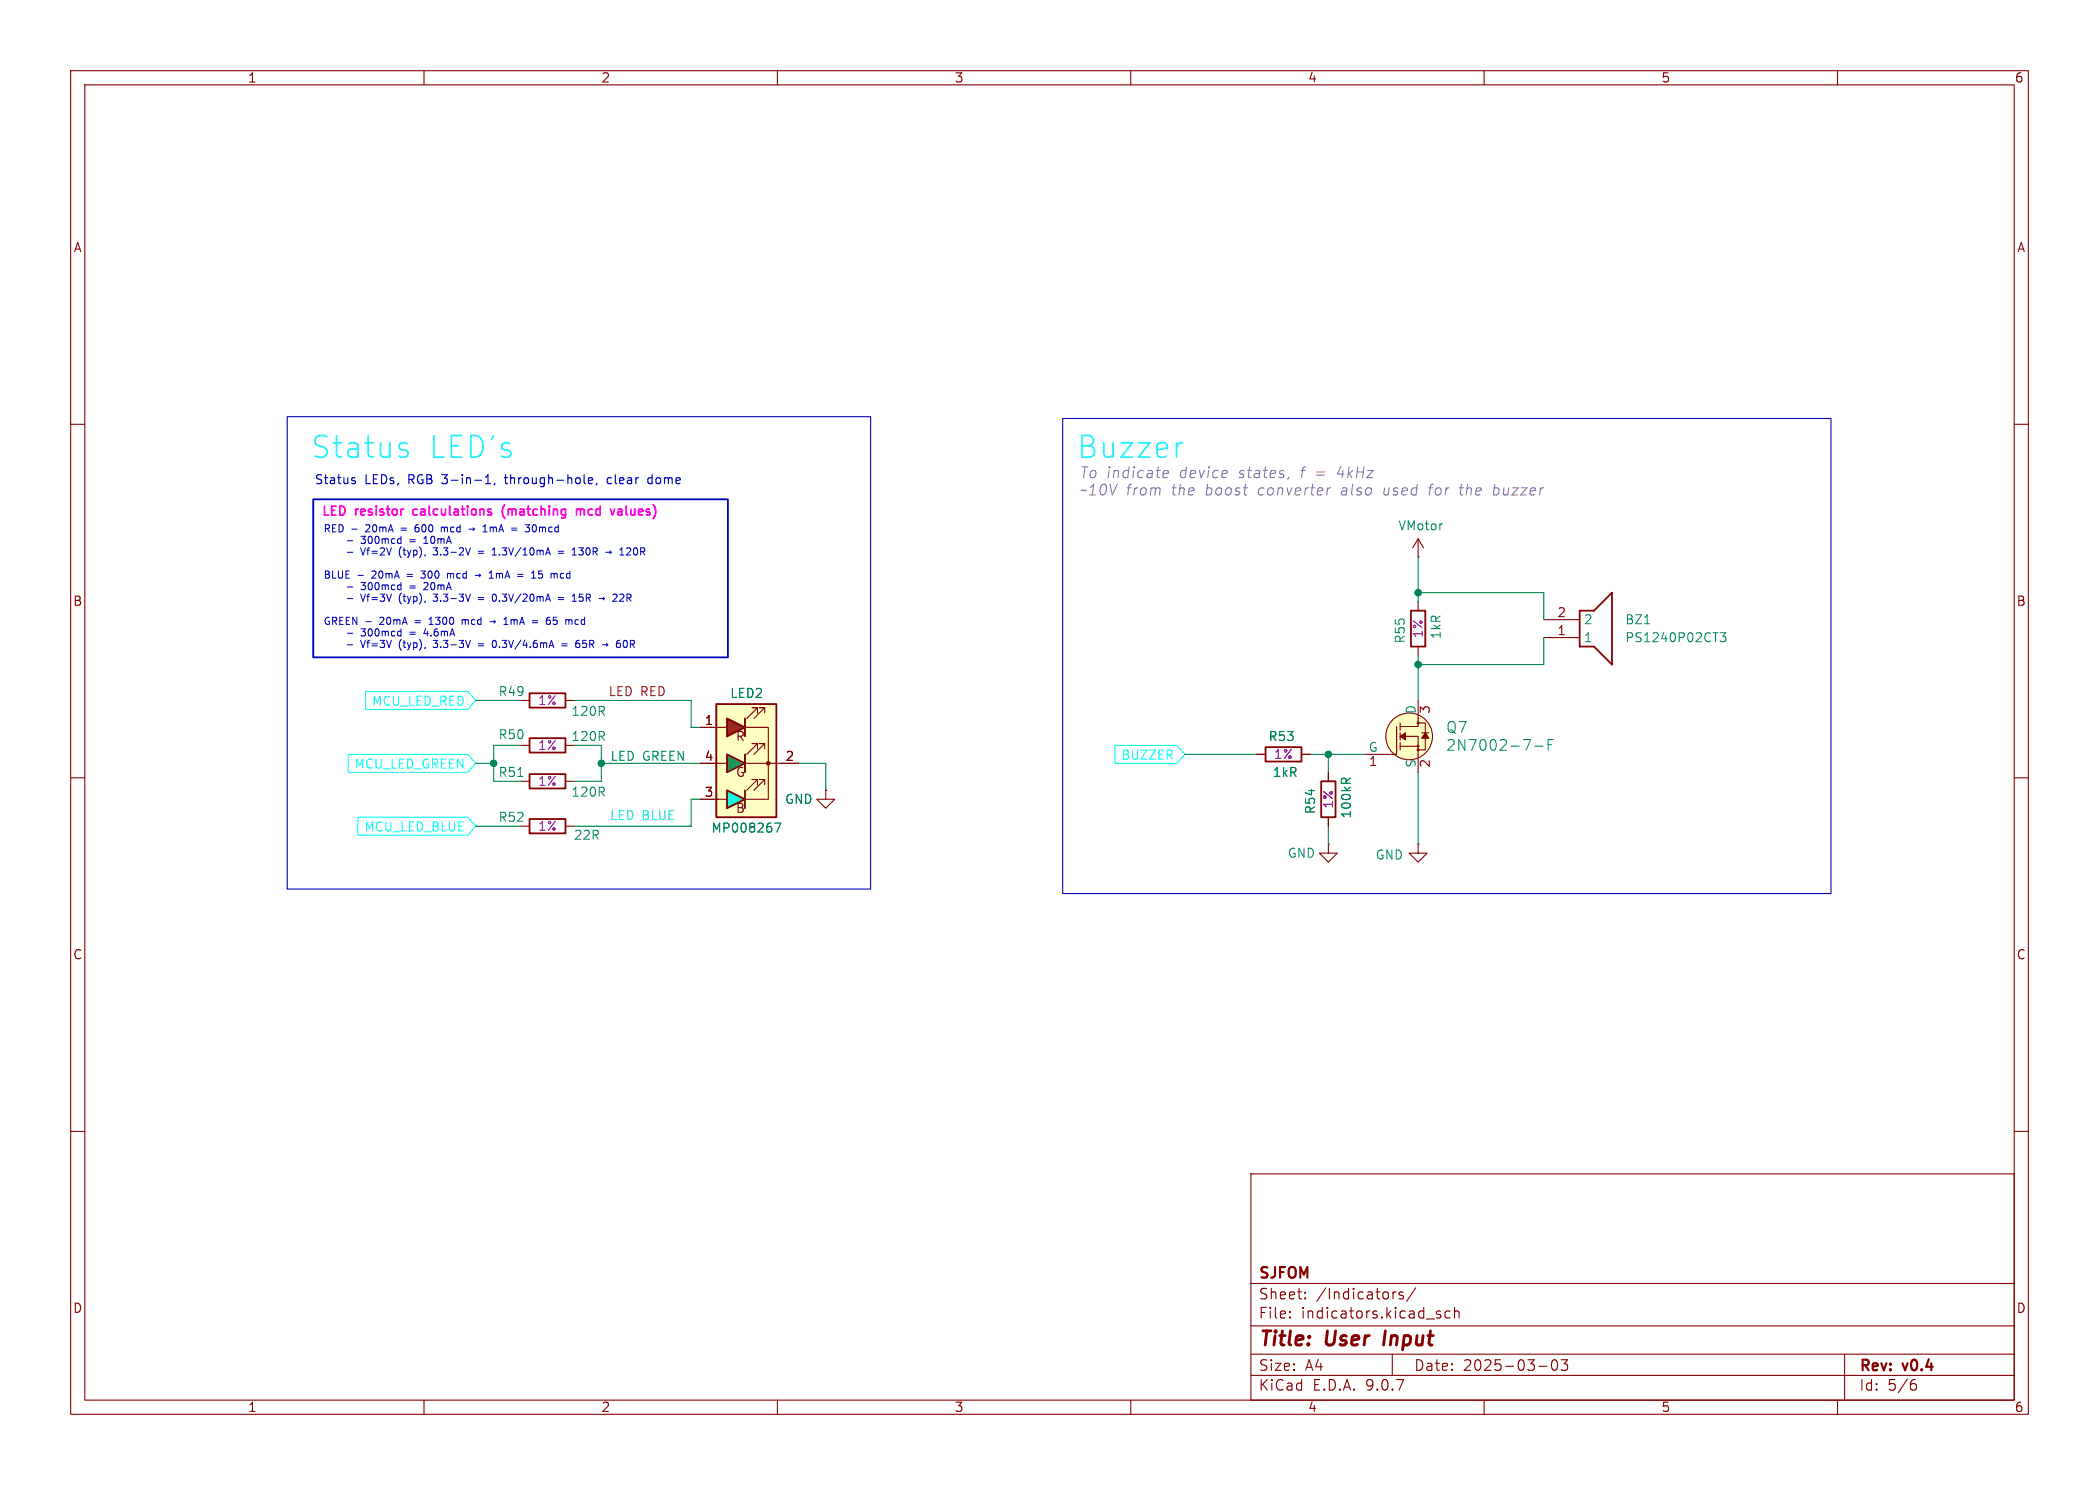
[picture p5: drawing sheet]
<svg xmlns="http://www.w3.org/2000/svg" width="297mm" height="210mm" viewBox="0 0 297 210" stroke-linecap="round" stroke-linejoin="round" font-family="sans-serif">
<path d="M0 0h297v210h-297z" fill="#fff" stroke="#fff" stroke-width=".14"/>
<g fill="none" stroke="#840000" stroke-width=".15">
<path d="M10 10h277v190h-277zM12 12h273v186h-273zM60 10v2M110 10v2M160 10v2M210 10v2M260 10v2M10 60h2M285 60h2M10 110h2M73.7 105.4h1.2M73.7 116.8h1.2"/>
<path d="M80 105.4h1.3M80 116.8h1.3M116.8 111.8v1.2h1.3l-1.3 1.3-1.2-1.3h1.2M116.8 111.8h.1M177.8 106.7h1.3M184.1 106.7h1.3M188 119.4v1.3h1.2l-1.2 1.2-1.3-1.2h1.3M188 119.4h.1M188 109.2v1.3M188 115.6v1.2M200.7 119.4v1.3h1.2l-1.2 1.2-1.3-1.2h1.3M200.7 119.4h.1"/>
<path d="M285 110h2M10 160h2M177 166h108v32h-108zM285 160h2M60 198v2M110 198v2M160 198v2M177 194.5h108M177 191.5h108M177 187.5h108M177 181.5h108M182.5 186.3h.1l-.1 .1"/>
<path d="M182.5 186.3v.1M182.5 185.5v.1M182.5 185.5h.1l-.1 .1M184.7 183.6v.1M184.7 183.6h-.1l.1 .1M184.7 182.8v.1M184.7 182.8h-.1l.1 .1M197 191.5v3M197.5 182.7l-.3 .1M198.5 182.8l-.3-.1-.2 .2v.2l.5 .2 .1 .1-.1 .2-.1 .1-.4-.1M200.3 182.1l-1.3 2M203.5 185.9l.3 .1 .1 .2-.2 .2h-.3"/>
<path d="M203.5 185.4l.3 .1M205.2 185.5l-.5-.1-.2 .3v.4l.1 .2 .1 .1 .5-.1M205.8 185.5a.37 .37 0 0 1 .7 .1v.8M205.8 184.9v1.5M210 198v2M217.7 193.2h1.2M219.7 192.4a.36 .36 0 0 1 .3-.1 .36 .36 0 0 1 .3 .3 .77 .77 0 0 1-.4 1.2 .91 .91 0 0 1-.2-1.4zM220.9 192.3h.9l-.5 .6a.41 .41 0 0 1 .5 .3v.3l-.1 .2-.6 .1-.2-.1M260 198v2M261 191.5v6.5M270.6 195.7h.4l.2 .3-.1 .5-.2 .1h-.3M271 195.1l-.4 .1"/>
</g>
<path d="M196 188.2l-.2 2" fill="none" stroke="#840000" stroke-width=".4"/>
<path d="M74.9 104.4h5.1v2h-5.1zM74.9 115.8h5.1v2.1h-5.1zM179.1 105.7h5v2h-5zM186.9 110.5h2.1v5.1h-2.1z" fill="none" stroke="#840000" stroke-width=".25"/>
<path d="M189.8 110.3l.3-.2h.3l.1 .2M191.1 110.1l-.6 .4" fill="none" stroke="#008484" stroke-width=".15"/>
<path d="M101.3 99.6h8.6v16h-8.6z" fill="#ffffc2"/>
<path d="M102.9 101.6l2.5 1.3-2.5 1.2z" fill="#f00"/>
<path d="M102.9 106.7l2.5 1.3-2.5 1.2z" fill="#0f0"/>
<path d="M102.9 111.8l2.5 1.2-2.5 1.3z" fill="#00c2c2"/>
<path d="M74.9 98h5.1v2.1h-5.1zM101.3 99.6h8.6v16h-8.6zM199.6 86.4h2.1v5h-2.1zM223.5 86.4h2.1l2.5-2.6v10.2l-2.5-2.6h-2.1zM74.9 109.5h5.1v2h-5.1zM102.9 101.6l2.5 1.3-2.5 1.2zM102.9 106.7l2.5 1.3-2.5 1.2zM102.9 111.8l2.5 1.2-2.5 1.3zM105.4 101.6v2.5M105.4 106.7v2.5M105.4 111.8v2.5" fill="none" stroke="#840000" stroke-width=".25"/>
<g fill="none" stroke="#840000" stroke-width=".15">
<path d="M200.7 78.7h.1M200.7 76.2v2.5M200.7 76.2l-.8 1.3M200.7 76.2l.7 1.3M73.7 99.1h1.2M80 99.1h1.3M200.7 99.1v3.6h-2.6M200.7 85.1v1.3M200.7 91.4v1.3M218.4 87.6h5.1M218.4 90.2h5.1M73.7 110.5h1.2"/>
<path d="M80 110.5h1.3M99.1 102.9h3.8M99.1 108h3.8M99.1 113h3.8M105.4 101.6v2.5M105.4 102.9h.1M105.4 106.7v2.5M105.4 102.9h3.3v10.1h-3.3M105.4 108h7.6M107.2 100.8v-.7h-.8h.8l-1.5 1.5M107.2 105.9v-.7h-.8h.8l-1.5 1.5M107.2 111v-.8h-.8h.8l-1.5 1.6"/>
<path d="M108.2 100.8v-.7h-.8h.8l-1.5 1.5M108.2 105.9v-.7h-.8h.8l-1.5 1.5M108.2 111v-.8h-.8h.8l-1.5 1.6M116.8 111.8h.1M177.8 106.7h1.3M184.1 106.7h1.3M188 109.2v1.3M188 115.6v1.2M197.6 102.7v4h-4.6M198.1 104.1h2.6v5.1M198.1 105.5h2.6M198.1 102.2v1.1"/>
<path d="M198.1 103.6v1M198.1 105v1M200.5 102.2h1.2v3.8h-1.2M201.2 103.6h1"/>
<circle cx="199.4" cy="104.1" r="3.3"/>
<circle cx="200.7" cy="105.5" r=".13"/>
<circle cx="200.7" cy="106" r=".13"/>
<circle cx="200.7" cy="102.2" r=".13"/>
</g>
<g fill="#840000" stroke="#840000" stroke-width=".15">
<path d="M198.1 104.1l.8-.5v1z"/>
<path d="M201.7 103.6l.5 .8h-1z"/>
<circle cx="108.7" cy="107.9" r=".25"/>
</g>
<path d="M204 74.1h.1M232.7 88.2h.7M243.4 89.5h.8l-.4 .5 .3 .1v.5l-.1 .1h-.4l-.2-.1M73.3 109.8h.7M109.6 116.4h.9l-.6 1.3M189.8 110.3l.3-.2h.3l.1 .2M191.1 110.1l-.6 .4M215.6 104.6h1l-.7 1.5M217.2 105.5h1.1M219 105.3h.6M219.8 104.6h-.8v1.5" fill="none" stroke="#008484" stroke-width=".15"/>
<circle cx="199.4" cy="104.1" r="3.3" fill="#ffffc2" stroke="#ffffc2" stroke-width=".14"/>
<path d="M51.7 97.8h14.5l1.1 1.3-1.1 1.2h-14.5zM49.3 106.7h16.9l1.1 1.3-1.1 1.2h-16.9zM50.7 115.6h15.5l1.1 1.2-1.1 1.3h-15.5zM157.8 105.4h8.7l1.1 1.3-1.1 1.3h-8.7z" fill="none" stroke="#0ff" stroke-width=".15"/>
<g fill="none" stroke="#008400" stroke-width=".15">
<path d="M200.7 78.7v6.4M67.3 99.1h6.4M81.3 99.1h16.5v3.8h1.3M200.7 83.8h17.7v3.8M200.7 92.7v6.4M218.4 90.2v3.8h-17.7M67.3 116.8h6.4M67.3 108h2.5M73.7 105.4h-3.9v5.1h3.9M81.3 105.4h3.8v5.1h-3.8M85.1 108h14M99.1 113h-1.3v3.8h-16.5"/>
<path d="M113 108h3.8v3.8M167.6 106.7h10.2M185.4 106.7h7.6M188 106.7v2.5M188 116.8v2.6M200.7 109.2v10.2"/>
</g>
<g fill="none" stroke="#0000c2" stroke-width=".14">
<path d="M49.8 74.8h.7M51 77.5l.4 1M51.1 75.8h.6M51.1 76.8l.4 .1M56.6 77.5a1.18 1.18 0 0 0 .2 1.4M58 76.3h.8M58 76.6h.8M60 76.9h.6M60 76.1l.3-.3v1.1M61.3 78.4l.1 .1 .5-.1M61.9 77.5l-.3 .4 .3 .1M62.4 74.5v.7"/>
<path d="M62.7 74.5l-.3 .1M66.4 74.8h.7M67.7 78h.7M67.7 78.2h.7M69.7 78.5h.5M69.8 77.7l.1-.2v1M70.7 78.4v.1M72.4 74.7h.7M72.4 75h.7M74.9 74.2l-.3 .4 .3 .1v.3l-.2 .2h-.3M79 78h.8M79 78.2h.8"/>
<path d="M81.1 77.7l.2-.2v1M81.9 77.5h.6l-.3 .4h.1M81.9 78.4l.4 .1M85.7 78.1h.8M86.3 77.9l.2 .2M86.5 78.1l-.2 .2M50.6 81.4h.8M51 84l.4 1M51 90.6l.4 1M51.1 82.4h.6M51.1 83.3l.4 .1M51.1 89.8l.4 .1"/>
<path d="M51.8 87.9h.7M56.6 84.1a1.18 1.18 0 0 0 .2 1.3M56.6 90.6a1.18 1.18 0 0 0 .2 1.4M58 82.9h.8M58 83.2h.8M58 89.4h.8M58 89.7h.8M59.5 80.7h.7M59.5 81.7h.1M60.2 88.9l-.2 .7h.6M60.5 89.3v.6M60.5 82.8l-.6 .6h.7"/>
<path d="M60.7 88.3h.6M60.8 87.5l-.1 .1M61.3 84.9l.1 .1 .5-.1M61.3 91.5l.1 .1 .5-.1M61.9 84l-.3 .4 .3 .1M61.9 90.6l-.3 .3 .3 .1M63.3 81.1v.7M63.6 81.1l-.3 .1M65.4 87.6v.7M65.7 87.6l-.3 .1M67.2 81.4h.8M67.7 84.5h.7"/>
<path d="M67.7 84.8h.7M67.7 91h.7M67.7 91.3h.7M69.3 87.9h.8M69.7 84.4l.1-.3 .1-.1a.58 .58 0 0 1 .1 1M69.7 90.9l.1-.2 .1-.1a.58 .58 0 0 1 .1 1M73.2 81.2h.8M73.2 81.5h.8M75.2 81.8h.6M75.3 81l.2-.3v1.1M75.3 87.8h.8M75.3 88.1h.8"/>
<path d="M76.2 81.7h.1M76.2 80.7v.5M77.5 87.7h.2l.2 .2-.1 .3-.3 .1M77.8 87.3h-.3l-.2 .2M78.5 81.1h.3v.7M79 84.5h.8M79 84.8h.8M79.5 91h.8M79.5 91.3h.8M80.5 87.7h.4v.6M81.1 84.3l.2-.3v1M81.9 84.9l.4 .1"/>
<path d="M81.9 90.6h-.2l-.2 .2M82.4 91.5l.4 .1M82.5 84h-.5l-.1 .5 .4-.1M83 90.6h-.5l-.1 .4 .4-.1"/>
</g>
<path d="M71.4 71.4a1.46 1.46 0 0 0 0 1.9M81.6 72v.8M81.6 72.1l.4-.1 .1 .2M82.1 72.2v.6M82.6 72.1l-.3-.1-.2 .2M87.5 72.1h.4M87.9 72.4h-.3a.25 .25 0 0 0-.2 .2 .25 .25 0 0 0 .2 .2h.3" fill="none" stroke="#f0f" stroke-width=".25"/>
<path d="M49.9 68h.3l.1 .2-.2 .2h-.2M49.9 67.6h.3M68.7 68.4h.7M68.7 67.5l.3-.4v1.3M70 68.3l-.1 .3M71.3 67.6h.5M83.3 68l.6-.1-.1-.3h-.4l-.1 .1v.6h.5M84.5 68.3l-.2 .3M86.2 67.6l-.3 .2v.4l.3 .2M92.1 67.6h-.3l-.1 .2v.5l.4 .1" fill="none" stroke="#0000c2" stroke-width=".16"/>
<path d="M164.6 67.5h.1h.5M164.7 66.6l-.1 .1M165.3 66.6v.3l-.7 .1M182.4 67.5l-.2 .3M188.3 69l-.3 .1M202.1 69h.6M202.4 68.7l-.2 1.3M206.5 69h.6M206.8 68.5l-.2 1.3 .1 .1 .3 .1M211.3 69.9l.4 .1M211.5 68.5l-.2 1.5M211.9 69l-.5 .1" fill="none" stroke="#848484" stroke-width=".15"/>
<path d="M40.6 58.9h82.6v66.8h-82.6zM150.4 59.2h108.7v67.2h-108.7z" fill="none" stroke="#0000c2" stroke-width=".15"/>
<path d="M44.3 70.6h58.7v22.4h-58.7z" fill="none" stroke="#0000c2" stroke-width=".25"/>
<g fill="#008400" stroke="#008400" stroke-width=".15">
<circle cx="200.7" cy="94" r=".46"/>
<circle cx="200.7" cy="83.8" r=".46"/>
<circle cx="188" cy="106.7" r=".46"/>
<circle cx="69.8" cy="108" r=".46"/>
<circle cx="85.1" cy="108" r=".46"/>
</g>
<g font-size="4.2" fill="#1de8ff">
<text x="43.9" y="65.2">Status</text>
<text x="60.7" y="65.2">LED's</text>
</g>
<text font-size="4.2" fill="#848484" x="152.3" y="65.2">Buzzer</text>
<g font-size="2.8" fill="#840000">
<text x="178" y="190.9">Title:</text>
<text x="187.7" y="190.9">User</text>
<text x="196.6" y="190.9">Input</text>
</g>
<g font-size="2.1" fill="#848484">
<text x="152.7" y="67.8">To indicate</text>
<text x="152.7" y="70.3">~10V from</text>
<text x="165.8" y="70.3">the</text>
<text x="166.9" y="67.8">device</text>
<text x="170.7" y="70.3">boost</text>
<text x="175.4" y="67.8">states,</text>
<text x="178.2" y="70.3">converter</text>
<text x="184.3" y="67.8">f =</text>
<text x="189.7" y="67.8">4kHz</text>
<text x="190.1" y="70.3">also</text>
<text x="196.2" y="70.3">used</text>
<text x="202.9" y="70.3">for</text>
<text x="207.4" y="70.3">the</text>
<text x="212.2" y="70.3">buzzer</text>
</g>
<g font-size="2.1" fill="#008484">
<text x="204.5" y="106.4">2N7002-7-F</text>
<text x="204.5" y="103.9">Q7</text>
</g>
<g font-size="2.1" fill="#840000">
<text x="178" y="184">Sheet:</text>
<text x="178" y="181.2">SJFOM</text>
<text x="186.2" y="184">/Indicators/</text>
<text x="178" y="186.7">File:</text>
<text x="184.1" y="186.7">indicators.kicad_sch</text>
<text x="178" y="196.9">KiCad</text>
<text x="178" y="194.1">Size:</text>
<text x="184.7" y="194.1">A4</text>
<text x="185.7" y="196.9">E.D.A.</text>
<text x="193.3" y="196.9">9.0.7</text>
<text x="200" y="194.1">Date:</text>
<text x="207" y="194.1">2025-03-03</text>
<text x="263" y="194.3">Rev:</text>
<text x="263" y="196.9">Id:</text>
<text x="267.1" y="196.9">5/6</text>
<text x="269.4" y="194.3">v0.4</text>
</g>
<g font-size="1.8" fill="#840000">
<text x="35" y="11.9">1</text>
<text x="85" y="11.9">2</text>
<text x="135" y="11.9">3</text>
<text x="185" y="11.9">4</text>
<text x="235" y="11.9">5</text>
<text x="285" y="11.9">6</text>
<text x="10.3" y="35.9">A</text>
<text x="285.3" y="35.9">A</text>
<text x="10.3" y="85.9">B</text>
<text x="220.3" y="87.4">2</text>
<text x="220.3" y="89.9">1</text>
<text x="285.3" y="85.9">B</text>
<text x="202.6" y="101" transform="rotate(-90 202.6 101)">3</text>
<text x="99.6" y="102.6">1</text>
<text x="99.6" y="107.7">4</text>
<text x="104" y="105">R</text>
<text x="111.1" y="107.7">2</text>
<text x="99.6" y="112.8">3</text>
<text x="104" y="110.1">G</text>
<text x="193.6" y="108.7">1</text>
<text x="202.6" y="108.7" transform="rotate(-90 202.6 108.7)">2</text>
<text x="104" y="115.2">B</text>
<text x="10.3" y="135.9">C</text>
<text x="285.3" y="135.9">C</text>
<text x="10.3" y="185.9">D</text>
<text x="285.3" y="185.9">D</text>
<text x="35" y="199.9">1</text>
<text x="85" y="199.9">2</text>
<text x="135" y="199.9">3</text>
<text x="185" y="199.9">4</text>
<text x="235" y="199.9">5</text>
<text x="285" y="199.9">6</text>
</g>
<g font-size="1.8" fill="#0000c2">
<text x="44.4" y="68.7">Status</text>
<text x="51.6" y="68.7">LEDs,</text>
<text x="57.9" y="68.7">RGB 3-in-1,</text>
<text x="72" y="68.7">through-hole,</text>
<text x="86.7" y="68.7">clear</text>
<text x="92.7" y="68.7">dome</text>
</g>
<g font-size="1.8" fill="#f0f">
<text x="45.4" y="73.3">LED</text>
<text x="50.3" y="73.3">resistor</text>
<text x="58.9" y="73.3">calculations</text>
<text x="72" y="73.3">(matching</text>
<text x="83.1" y="73.3">mcd</text>
<text x="88.5" y="73.3">values)</text>
</g>
<g font-size="1.8" fill="#008484">
<text x="197.8" y="75.2">VMotor</text>
<text x="224" y="88.5">2</text>
<text x="229.9" y="88.5">BZ1</text>
<text x="199" y="91.1" transform="rotate(-90 199 91.1)">R55</text>
<text x="204.1" y="90.5" transform="rotate(-90 204.1 90.5)">1kR</text>
<text x="224" y="91">1</text>
<text x="229.9" y="91">PS1240P02CT3</text>
<text x="70.4" y="98.7">R49</text>
<text x="80.8" y="101.4">120R</text>
<text x="103.2" y="98.9">LED2</text>
<text x="200.4" y="101.1" transform="rotate(-90 200.4 101.1)">D</text>
<text x="70.4" y="104.7">R50</text>
<text x="80.8" y="105">120R</text>
<text x="179.4" y="105">R53</text>
<text x="193.6" y="106.4">G</text>
<text x="70.4" y="110.1">R51</text>
<text x="80.8" y="112.9">120R</text>
<text x="111" y="113.9">GND</text>
<text x="180" y="110.1">1kR</text>
<text x="200.4" y="108.7" transform="rotate(-90 200.4 108.7)">S</text>
<text x="70.4" y="116.4">R52</text>
<text x="81.1" y="119">22R</text>
<text x="100.6" y="118">MP008267</text>
<text x="186.3" y="115.2" transform="rotate(-90 186.3 115.2)">R54</text>
<text x="191.4" y="115.8" transform="rotate(-90 191.4 115.8)">100kR</text>
<text x="182.1" y="121.5">GND</text>
<text x="194.6" y="121.8">GND</text>
</g>
<g font-size="1.8" fill="#840084">
<text x="201.5" y="90.3" transform="rotate(-90 201.5 90.3)">1%</text>
<text x="76" y="99.9">1%</text>
<text x="76" y="106.3">1%</text>
<text x="180.2" y="107.5">1%</text>
<text x="76" y="111.4">1%</text>
<text x="76" y="117.7">1%</text>
<text x="188.8" y="114.5" transform="rotate(-90 188.8 114.5)">1%</text>
</g>
<g font-size="1.8" fill="#0ff">
<text x="52.6" y="100">MCU_LED_RED</text>
<text x="158.6" y="107.6">BUZZER</text>
<text x="50.1" y="108.9">MCU_LED_GREEN</text>
<text x="51.5" y="117.8">MCU_LED_BLUE</text>
</g>
<text font-size="1.8" fill="#f00" x="86" y="98.7">LED RED</text>
<text font-size="1.8" fill="#00c200" x="86.3" y="107.8">LED GREEN</text>
<text font-size="1.8" fill="#00c2c2" x="86.2" y="116.2">LED BLUE</text>
<g font-size="1.4" fill="#0000c2">
<text x="45.7" y="75.5">RED -</text>
<text x="49.5" y="77.1">-</text>
<text x="51.7" y="77.1">300mcd</text>
<text x="51.8" y="75.5">20mA</text>
<text x="56.9" y="75.5">=</text>
<text x="58.7" y="77.1">=</text>
<text x="59.2" y="75.5">600</text>
<text x="60.9" y="77.1">10mA</text>
<text x="63" y="75.5">mcd</text>
<text x="67.1" y="75.5">þÿ!’1mA</text>
<text x="73.5" y="75.5">=</text>
<text x="75.7" y="75.5">30mcd</text>
<text x="45.7" y="82">BLUE</text>
<text x="49.5" y="78.7">-</text>
<text x="49.5" y="83.6">-</text>
<text x="51.7" y="78.7">Vf=2V</text>
<text x="51.7" y="83.6">300mcd</text>
<text x="52.7" y="82">20mA</text>
<text x="57.2" y="78.7">(typ),</text>
<text x="57.8" y="82">=</text>
<text x="58.7" y="83.6">=</text>
<text x="60" y="82">300</text>
<text x="60.9" y="83.6">20mA</text>
<text x="62.3" y="78.7">3.3-2V</text>
<text x="63.9" y="82">mcd</text>
<text x="68" y="82">þÿ!’1mA</text>
<text x="68.8" y="78.7">=</text>
<text x="71" y="78.7">1.3V/10mA</text>
<text x="74.3" y="82">=</text>
<text x="76.5" y="82">15</text>
<text x="79.4" y="82">mcd</text>
<text x="80.4" y="78.7">=</text>
<text x="82.7" y="78.7">130R</text>
<text x="87.5" y="78.7">þÿ!’120R</text>
<text x="45.7" y="88.5">GREEN -</text>
<text x="49.5" y="85.3">-</text>
<text x="51.7" y="85.3">Vf=3V</text>
<text x="53.8" y="88.5">20mA</text>
<text x="57.2" y="85.3">(typ),</text>
<text x="58.9" y="88.5">=</text>
<text x="61.1" y="88.5">1300</text>
<text x="62.3" y="85.3">3.3-3V</text>
<text x="66" y="88.5">mcd</text>
<text x="68.8" y="85.3">=</text>
<text x="70.1" y="88.5">þÿ!’1mA</text>
<text x="71" y="85.3">0.3V/20mA</text>
<text x="76.4" y="88.5">=</text>
<text x="78.6" y="88.5">65</text>
<text x="80.4" y="85.3">=</text>
<text x="81.5" y="88.5">mcd</text>
<text x="82.7" y="85.3">15R</text>
<text x="86.6" y="85.3">þÿ!’22R</text>
<text x="49.5" y="90.2">-</text>
<text x="49.5" y="91.8">-</text>
<text x="51.7" y="90.2">300mcd</text>
<text x="51.7" y="91.8">Vf=3V</text>
<text x="57.2" y="91.8">(typ),</text>
<text x="58.7" y="90.2">=</text>
<text x="60.9" y="90.2">4.6mA</text>
<text x="62.3" y="91.8">3.3-3V</text>
<text x="68.8" y="91.8">=</text>
<text x="71" y="91.8">0.3V/4.6mA</text>
<text x="80.9" y="91.8">=</text>
<text x="83.1" y="91.8">65R</text>
<text x="87" y="91.8">þÿ!’60R</text>
</g>
</svg>
